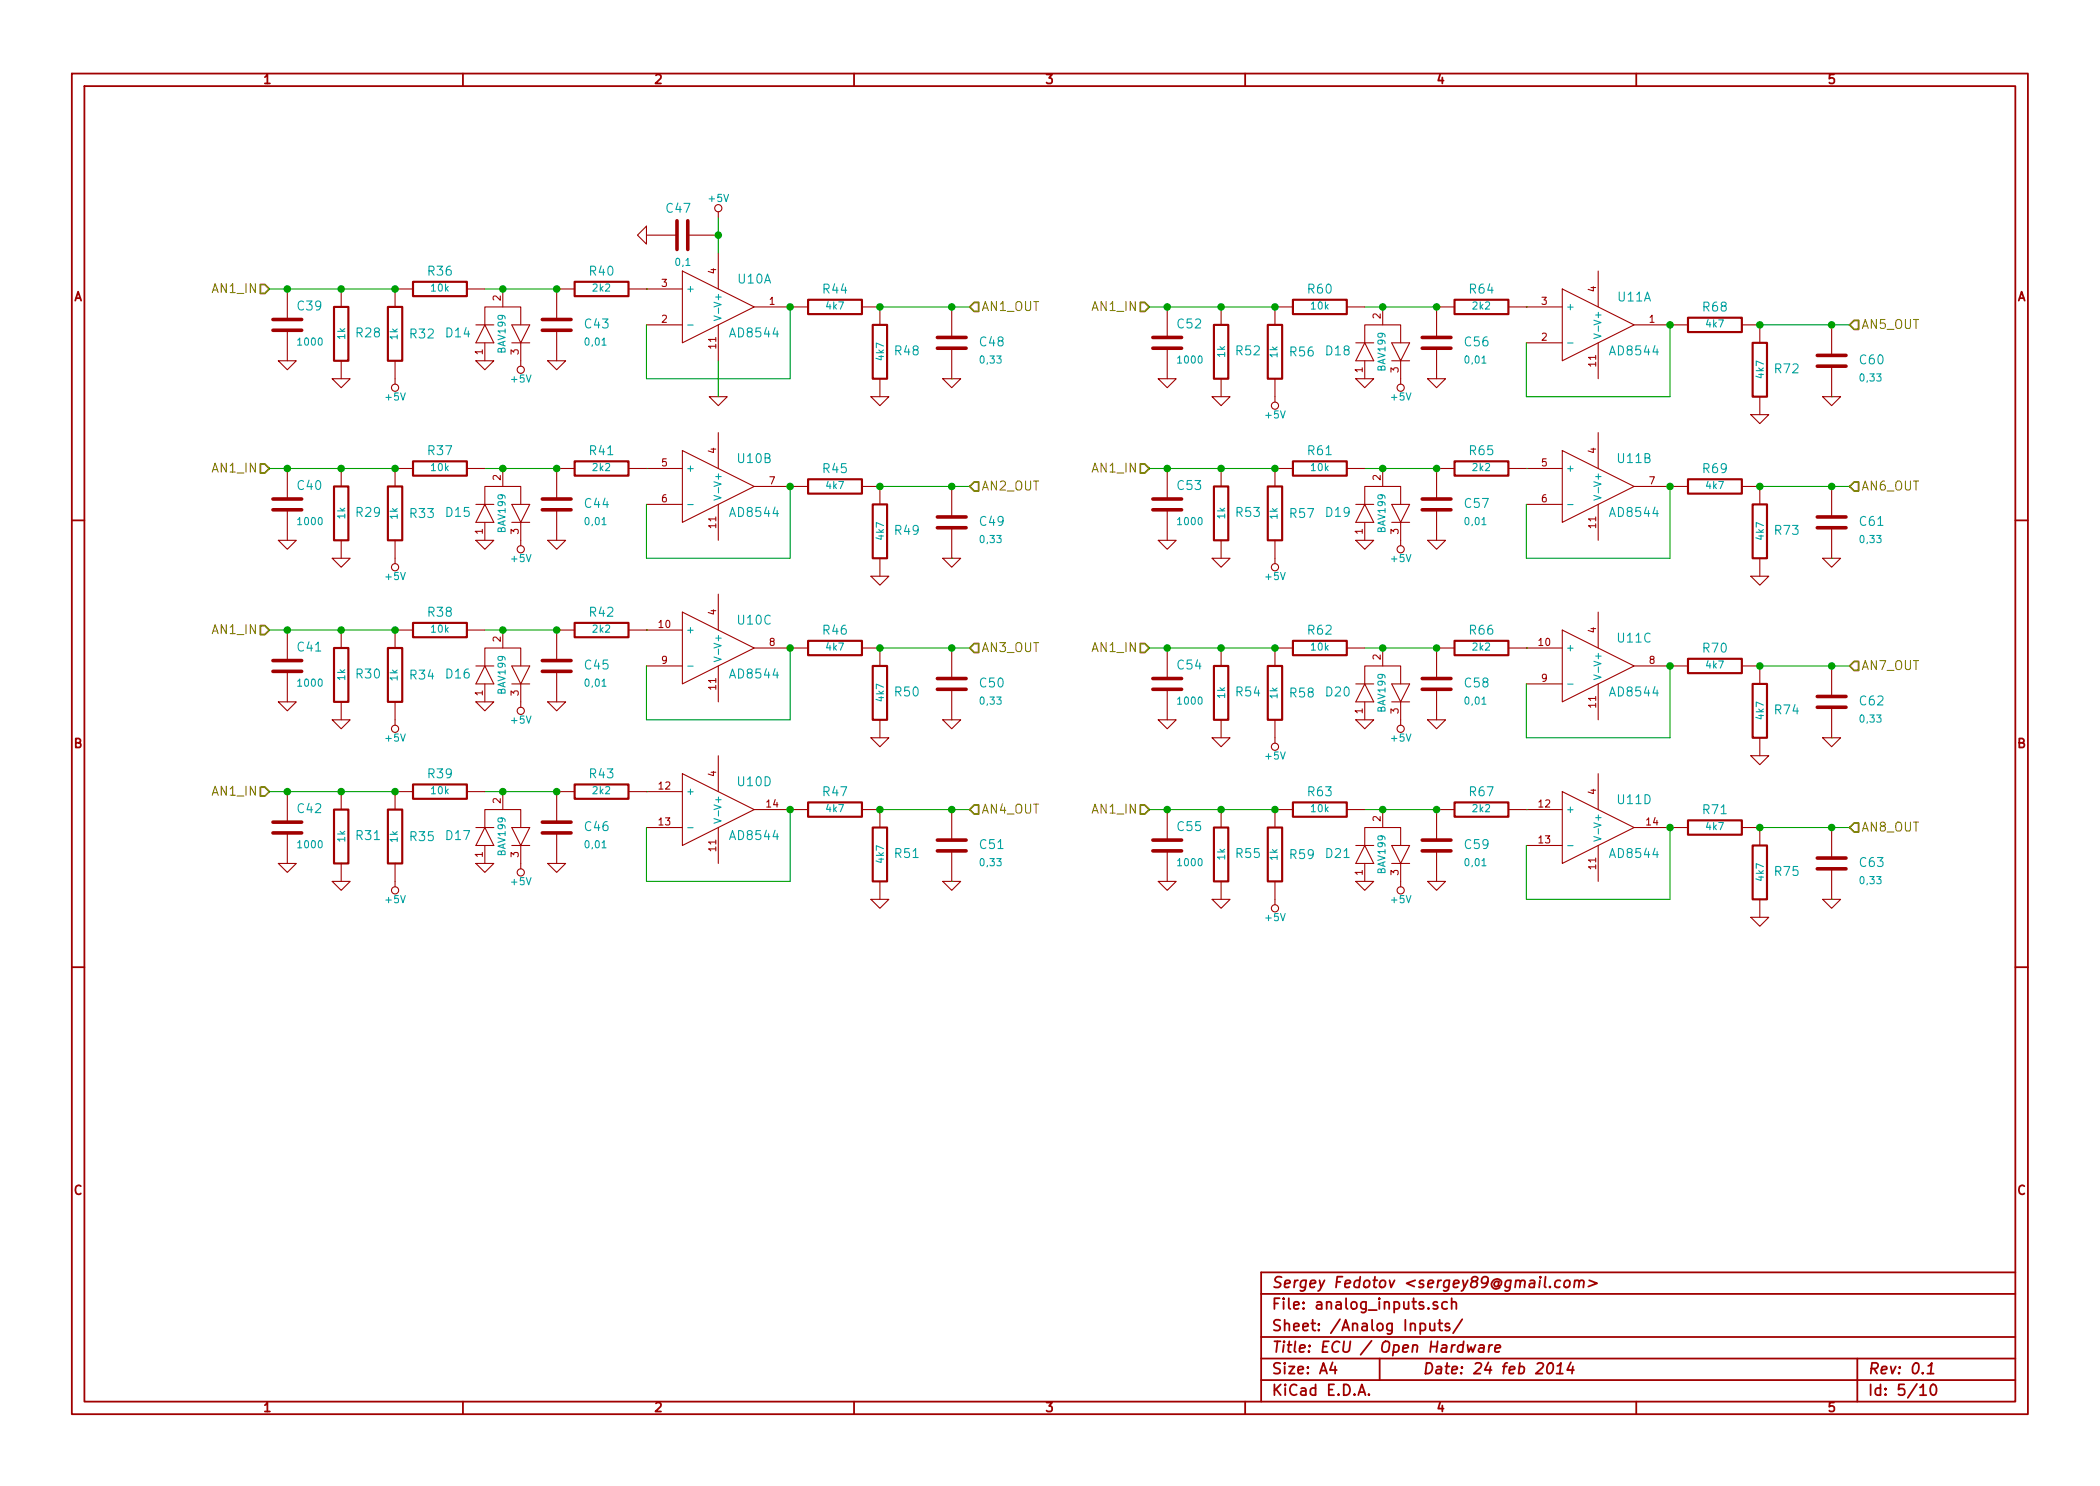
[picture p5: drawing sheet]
<svg xmlns="http://www.w3.org/2000/svg" width="297mm" height="210mm" viewBox="0 0 297 210" stroke-linecap="round" stroke-linejoin="round" font-family="sans-serif">
<g fill="none" stroke="#a00000" stroke-width=".25">
<path d="M10.2 10.4h276.6v189.7h-276.6zM11.9 12.2h273.2v186.1h-273.2zM65.5 10.4v1.8M120.8 10.4v1.8M176.1 10.4v1.8M231.4 10.4v1.8M10.2 73.6h1.7M285.1 73.6h1.7M10.2 136.8h1.7M285.1 136.8h1.7M65.5 198.3v1.8M120.8 198.3v1.8"/>
<path d="M176.1 198.3v1.8M178.4 183.1h106.7M178.4 189.2h106.7M178.4 195.3h106.7M178.4 192.2h106.7M188.5 192.8l-.4 1h1M188.8 193.3v1.1M192.1 197.4l.5-1.5 .5 1.5M192.3 197h.7M193.6 197.3h.1l-.1 .1-.1-.1h.1v.1M195.1 192.2v3.1M200.9 187.3a.48 .48 0 0 1 .6 .1l.1 .6a.48 .48 0 0 1-.7 .2"/>
<path d="M202.3 187.2v.9a.39 .39 0 0 0 .6 0M202.9 187.2v1.1M203.3 184.3l-.4-.1-.2 .2 .1 .2 .5 .2 .1 .1-.1 .2-.1 .1-.5-.1M203.4 187.2h.6M203.6 186.7v1.4l.1 .1 .3 .1M204.7 184.3a.48 .48 0 0 0-.7 0v.6a.48 .48 0 0 0 .7 .2M205 187.3l-.4-.1-.2 .3 .1 .2 .5 .1 .1 .2-.1 .2-.1 .1-.5-.1M205.3 184.3a.38 .38 0 0 1 .7 .1v.8M205.3 183.7v1.5M206.8 186.7l-1.3 1.9M207.6 190.3l.1 1 .4-.7 .2 .7 .4-1M209.3 190.4l.1-.1 .5 .1v.1l-.1 .8"/>
<path d="M209.9 190.7h-.5a.35 .35 0 0 0-.2 .5l.1 .1 .5-.1M210.7 190.3l-.2 1M211.1 190.3l-.3 .1-.2 .2M211.5 190.8l.7-.1v-.3l-.2-.1-.4 .1-.2 .7 .2 .2 .5-.1M219.1 192.9a.34 .34 0 0 1 .6 .2 .87 .87 0 0 1-.6 1.3l-.2-.1a1.13 1.13 0 0 1 .2-1.4zM220.2 194.4h.9M220.3 193.3l.5-.5-.2 1.6M220.7 181.2a.51 .51 0 0 0-.7 .3v.5a.53 .53 0 0 0 .6 .1M221.4 181.2a.38 .38 0 0 1 .7 .3l-.2 .5a.41 .41 0 0 1-.7-.1l.1-.4zM222.2 192.8l-.5 1h.9M222.5 193.3l-.1 1.1M222.7 181.3a.38 .38 0 0 1 .7 .1l-.1 .8"/>
<path d="M222.8 181.1l-.2 1.1M223.4 181.4a.35 .35 0 0 1 .3-.3 .35 .35 0 0 1 .4 .3l-.1 .8M224.8 181.1l1.1 .5-1.2 .4M231.4 198.3v1.8M262.7 192.2v6.1M271.6 196.3l.4-.4v1.5M271.6 197.4h.9M272.6 194.4h.9M272.7 193.3l.6-.5-.2 1.6M273.2 196a.36 .36 0 0 1 .4-.1 .36 .36 0 0 1 .2 .3 .77 .77 0 0 1-.4 1.2l-.1-.1a1.13 1.13 0 0 1-.1-1.3zM285.1 180h-106.7v18.3"/>
</g>
<g fill="none" stroke="#a00000" stroke-width=".15">
<path d="M90.2 33.3l1.2-1.3v2.5zM91.4 33.3h4.4M96.5 38.3l10.2 5.1-10.2 5.1zM97.3 33.3h4.3M101.6 30v.7M101.6 35.8v5.1M226.1 38.3v5.1M39.4 51h2.5l-1.3 1.3zM40.6 40.9v4.3M40.6 46.7v4.3M47 53.6h2.5l-1.2 1.3zM48.3 40.9v2.5"/>
<path d="M48.3 51v2.6M55.9 51v3.4M58.4 40.9h-2.5v2.5M66 40.9h2.6M67.3 51h2.5l-1.2 1.3zM67.3 46h2.5M68.6 46l1.2 2.5h-2.5zM68.6 46v-2.6h5.1v2.6M68.6 48.5v2.5M71.1 40.9v2.5M72.4 46h2.5l-1.2 2.5zM72.4 48.5h2.5"/>
<path d="M73.7 48.5v3.3M77.5 51h2.5l-1.3 1.3zM78.7 46.7v4.3M81.3 40.9h-2.6v4.3M88.9 40.9h7.6M91.4 46h5.1M100.3 56.1h2.6l-1.3 1.3zM101.6 46v5M106.7 43.4h7.6M121.9 43.4h2.6v2.6M123.2 56.1h2.5l-1.2 1.3zM124.5 53.6v2.5"/>
<path d="M133.3 53.6h2.6l-1.3 1.3zM134.6 43.4v4.3M134.6 49.3v4.3M163.8 53.6h2.6l-1.3 1.3zM165.1 43.4v4.3M165.1 49.3v4.3M171.4 56.1h2.6l-1.3 1.3zM172.7 43.4v2.6M172.7 53.6v2.5M180.3 53.6v3.3M182.9 43.4h-2.6v2.6M190.5 43.4h2.5"/>
<path d="M191.8 53.6h2.5l-1.3 1.3zM191.8 48.5h2.5M193 48.5l1.3 2.5h-2.5zM193 48.5v-2.5h5.1v2.5M193 51v2.6M195.6 43.4v2.6M196.8 48.5h2.6l-1.3 2.5zM196.8 51h2.6M198.1 51v3.4M201.9 53.6h2.6l-1.3 1.3zM203.2 49.3v4.3M205.7 43.4h-2.5v4.3"/>
<path d="M213.4 43.4h7.6M215.9 48.5h5.1M221 40.9l10.1 5.1-10.1 5zM226.1 48.5v5.1M231.1 46h7.7M246.4 46h2.5v2.5M247.6 58.7h2.6l-1.3 1.2zM248.9 56.1v2.6M257.8 56.1h2.5l-1.2 1.3zM259.1 46v4.3M259.1 51.8v4.3M39.4 76.4h2.5l-1.3 1.3z"/>
<path d="M40.6 66.3v4.3M40.6 72.1v4.3M47 79h2.5l-1.2 1.3zM48.3 66.3v2.5M48.3 76.4v2.6M55.9 76.4v3.4M58.4 66.3h-2.5v2.5M66 66.3h2.6M67.3 76.4h2.5l-1.2 1.3zM67.3 71.4h2.5M68.6 71.4l1.2 2.5h-2.5zM68.6 71.4v-2.6h5.1v2.6"/>
<path d="M68.6 73.9v2.5M71.1 66.3v2.5M72.4 71.4h2.5l-1.2 2.5zM72.4 73.9h2.5M73.7 73.9v3.3M77.5 76.4h2.5l-1.3 1.3zM78.7 72.1v4.3M81.3 66.3h-2.6v4.3M88.9 66.3h7.6M91.4 71.4h5.1M96.5 63.7l10.2 5.1-10.2 5.1zM101.6 61.2v5.1"/>
<path d="M101.6 71.4v5M106.7 68.8h7.6M121.9 68.8h2.6v2.6M124.5 79v2.5M133.3 79h2.6l-1.3 1.3zM134.6 68.8v4.3M134.6 74.7v4.3M163.8 76.4h2.6l-1.3 1.3zM165.1 66.3v4.3M165.1 72.1v4.3M171.4 79h2.6l-1.3 1.3zM172.7 66.3v2.5"/>
<path d="M172.7 76.4v2.6M180.3 76.4v3.4M182.9 66.3h-2.6v2.5M190.5 66.3h2.5M191.8 76.4h2.5l-1.3 1.3zM191.8 71.4h2.5M193 71.4l1.3 2.5h-2.5zM193 71.4v-2.6h5.1v2.6M193 73.9v2.5M195.6 66.3v2.5M196.8 71.4h2.6l-1.3 2.5zM196.8 73.9h2.6"/>
<path d="M198.1 73.9v3.3M201.9 76.4h2.6l-1.3 1.3zM203.2 72.1v4.3M205.7 66.3h-2.5v4.3M213.4 66.3h7.6M215.9 71.4h5.1M221 63.7l10.1 5.1-10.1 5.1zM226.1 61.2v5.1M226.1 71.4v5M231.1 68.8h7.7M246.4 68.8h2.5v2.6M248.9 79v2.5"/>
<path d="M257.8 79h2.5l-1.2 1.3zM259.1 68.8v4.3M259.1 74.7v4.3M39.4 99.3h2.5l-1.3 1.3zM40.6 89.1v4.4M40.6 95v4.3M48.3 89.1v2.6M48.3 99.3v2.5M55.9 99.3v3.3M58.4 89.1h-2.5v2.6M66 89.1h2.6M67.3 99.3h2.5l-1.2 1.3z"/>
<path d="M67.3 94.2h2.5M68.6 94.2l1.2 2.6h-2.5zM68.6 94.2v-2.5h5.1v2.5M68.6 96.8v2.5M71.1 89.1v2.6M72.4 94.2h2.5l-1.2 2.6zM72.4 96.8h2.5M73.7 96.8v3.3M77.5 99.3h2.5l-1.3 1.3zM78.7 95v4.3M81.3 89.1h-2.6v4.4M88.9 89.1h7.6"/>
<path d="M91.4 94.2h5.1M96.5 86.6l10.2 5.1-10.2 5.1zM101.6 84.1v5M101.6 94.2v5.1M106.7 91.7h7.6M121.9 91.7h2.6v2.5M123.2 81.5h2.5l-1.2 1.3zM134.6 91.7v4.3M134.6 97.5v4.3M165.1 91.7v4.3M165.1 97.5v4.3M172.7 91.7v2.5"/>
<path d="M182.9 91.7h-2.6v2.5M190.5 91.7h2.5M191.8 96.8h2.5M193 96.8l1.3 2.5h-2.5zM193 96.8v-2.6h5.1v2.6M193 99.3v2.5M195.6 91.7v2.5M196.8 96.8h2.6l-1.3 2.5zM196.8 99.3h2.6M198.1 99.3v3.3M203.2 97.5v4.3M205.7 91.7h-2.5v4.3"/>
<path d="M213.4 91.7h7.6M215.9 96.8h5.1M221 89.1l10.1 5.1-10.1 5.1zM226.1 86.6v5.1M226.1 96.8v5M231.1 94.2h7.7M246.4 94.2h2.5v2.6M247.6 81.5h2.6l-1.3 1.3zM259.1 94.2v4.3M40.6 112v4.3M40.6 117.9v4.3M47 101.8h2.5l-1.2 1.3z"/>
<path d="M48.3 112v2.5M58.4 112h-2.5v2.5M66 112h2.6M67.3 117.1h2.5M68.6 117.1l1.2 2.5h-2.5zM68.6 117.1v-2.6h5.1v2.6M68.6 119.6v2.6M71.1 112v2.5M72.4 117.1h2.5l-1.2 2.5zM72.4 119.6h2.5M73.7 119.6v3.3M78.7 117.9v4.3"/>
<path d="M81.3 112h-2.6v4.3M88.9 112h7.6M91.4 117.1h5.1M96.5 109.5l10.2 5-10.2 5.1zM101.6 106.9v5.1M101.6 117.1v5.1M106.7 114.5h7.6M121.9 114.5h2.6v2.6M123.2 104.4h2.5l-1.2 1.3zM124.5 101.8v2.6M133.3 101.8h2.6l-1.3 1.3zM134.6 114.5v4.4"/>
<path d="M163.8 101.8h2.6l-1.3 1.3zM165.1 114.5v4.4M171.4 104.4h2.6l-1.3 1.3zM172.7 101.8v2.6M172.7 114.5v2.6M180.3 101.8v3.4M182.9 114.5h-2.6v2.6M190.5 114.5h2.5M191.8 101.8h2.5l-1.3 1.3zM191.8 119.6h2.5M193 119.6l1.3 2.6h-2.5zM193 119.6v-2.5h5.1v2.5"/>
<path d="M195.6 114.5v2.6M196.8 119.6h2.6l-1.3 2.6zM201.9 101.8h2.6l-1.3 1.3zM205.7 114.5h-2.5v4.4M213.4 114.5h7.6M215.9 119.6h5.1M221 112l10.1 5.1-10.1 5.1zM226.1 109.5v5M226.1 119.6v5.1M231.1 117.1h7.7M246.4 117.1h2.5v2.5M247.6 106.9h2.6l-1.3 1.3z"/>
<path d="M248.9 104.4v2.5M257.8 104.4h2.5l-1.2 1.3zM259.1 100.1v4.3M259.1 117.1v4.3M39.4 122.2h2.5l-1.3 1.2zM47 124.7h2.5l-1.2 1.3zM48.3 122.2v2.5M55.9 122.2v3.3M67.3 122.2h2.5l-1.2 1.2zM77.5 122.2h2.5l-1.3 1.2zM123.2 127.2h2.5l-1.2 1.3zM124.5 124.7v2.5"/>
<path d="M133.3 124.7h2.6l-1.3 1.3zM134.6 120.4v4.3M163.8 124.7h2.6l-1.3 1.3zM165.1 120.4v4.3M171.4 127.2h2.6l-1.3 1.3zM172.7 124.7v2.5M180.3 124.7v3.3M191.8 124.7h2.5l-1.3 1.3zM193 122.2v2.5M196.8 122.2h2.6M198.1 122.2v3.3M201.9 124.7h2.6l-1.3 1.3z"/>
<path d="M203.2 120.4v4.3M247.6 129.8h2.6l-1.3 1.3zM248.9 127.2v2.6M257.8 127.2h2.5l-1.2 1.3zM259.1 122.9v4.3"/>
<circle cx="101.6" cy="29.5" r=".51"/>
<circle cx="55.9" cy="54.9" r=".51"/>
<circle cx="73.7" cy="52.3" r=".51"/>
<circle cx="180.3" cy="57.4" r=".51"/>
<circle cx="198.1" cy="54.9" r=".51"/>
<circle cx="73.7" cy="77.7" r=".51"/>
<circle cx="198.1" cy="77.7" r=".51"/>
<circle cx="55.9" cy="80.3" r=".51"/>
<circle cx="180.3" cy="80.3" r=".51"/>
<circle cx="55.9" cy="103.1" r=".51"/>
<circle cx="73.7" cy="100.6" r=".51"/>
<circle cx="180.3" cy="105.7" r=".51"/>
<circle cx="198.1" cy="103.1" r=".51"/>
<circle cx="55.9" cy="126" r=".51"/>
<circle cx="73.7" cy="123.4" r=".51"/>
<circle cx="180.3" cy="128.5" r=".51"/>
<circle cx="198.1" cy="126" r=".51"/>
</g>
<path d="M97.3 46h.7M221.7 48.5h.8M97.3 71.4h.7M221.7 71.4h.8M97.3 94.3h.7M221.7 96.8h.8M97.3 117.1h.7M221.7 119.7h.8" fill="none" stroke="#00a0a0" stroke-width=".15"/>
<g fill="none" stroke="#00a000" stroke-width=".15">
<path d="M101.6 30.7v5.1M38.1 40.9h17.8M68.6 40.9h10.1M91.4 40.9h.1M101.6 51v5.1M111.8 43.4v10.2h-20.4v-7.6M124.5 43.4h12.7M134.6 53.6h.1M162.6 43.4h17.7M193 43.4h10.2M215.9 43.4h.1M236.2 46v10.1h-20.3v-7.6"/>
<path d="M248.9 46h12.7M259.1 56.1h.1M38.1 66.3h17.8M68.6 66.3h10.1M91.4 66.3h.1M111.8 68.8v10.2h-20.4v-7.6M124.5 68.8h12.7M134.6 79h.1M162.6 66.3h17.7M193 66.3h10.2M215.9 66.3h.1M236.2 68.8v10.2h-20.3v-7.6"/>
<path d="M248.9 68.8h12.7M259.1 79h.1M38.1 89.1h17.8M68.6 89.1h10.1M91.4 89.1h.1M111.8 91.7v10.1h-20.4v-7.6M124.5 91.7h12.7M162.6 91.7h17.7M193 91.7h10.2M215.9 91.7h.1M236.2 94.2v10.2h-20.3v-7.6M248.9 94.2h12.7"/>
<path d="M38.1 112h17.8M68.6 112h10.1M91.4 112h.1M111.8 114.5v10.2h-20.4v-7.6M124.5 114.5h12.7M134.6 101.8h.1M162.6 114.5h17.7M193 114.5h10.2M215.9 114.5h.1M236.2 117.1v10.1h-20.3v-7.6M248.9 117.1h12.7M259.1 104.4h.1"/>
<path d="M134.6 124.7h.1M259.1 127.2h.1"/>
</g>
<g fill="#00a000" stroke="#00a000" stroke-width=".25">
<circle cx="71.1" cy="40.9" r=".41"/>
<circle cx="111.8" cy="43.4" r=".41"/>
<circle cx="124.5" cy="43.4" r=".41"/>
<circle cx="78.7" cy="40.9" r=".41"/>
<circle cx="101.6" cy="33.3" r=".41"/>
<circle cx="134.6" cy="43.4" r=".41"/>
<circle cx="48.3" cy="40.9" r=".41"/>
<circle cx="55.9" cy="40.9" r=".41"/>
<circle cx="40.6" cy="40.9" r=".41"/>
<circle cx="71.1" cy="66.3" r=".41"/>
<circle cx="111.8" cy="68.8" r=".41"/>
<circle cx="124.5" cy="68.8" r=".41"/>
<circle cx="78.7" cy="66.3" r=".41"/>
<circle cx="134.6" cy="68.8" r=".41"/>
<circle cx="48.3" cy="66.3" r=".41"/>
<circle cx="55.9" cy="66.3" r=".41"/>
<circle cx="40.6" cy="66.3" r=".41"/>
<circle cx="71.1" cy="89.1" r=".41"/>
<circle cx="111.8" cy="91.7" r=".41"/>
<circle cx="124.5" cy="91.7" r=".41"/>
<circle cx="78.7" cy="89.1" r=".41"/>
<circle cx="134.6" cy="91.7" r=".41"/>
<circle cx="48.3" cy="89.1" r=".41"/>
<circle cx="55.9" cy="89.1" r=".41"/>
<circle cx="40.6" cy="89.1" r=".41"/>
<circle cx="71.1" cy="112" r=".41"/>
<circle cx="111.8" cy="114.5" r=".41"/>
<circle cx="124.5" cy="114.5" r=".41"/>
<circle cx="78.7" cy="112" r=".41"/>
<circle cx="134.6" cy="114.5" r=".41"/>
<circle cx="48.3" cy="112" r=".41"/>
<circle cx="55.9" cy="112" r=".41"/>
<circle cx="40.6" cy="112" r=".41"/>
<circle cx="195.6" cy="43.4" r=".41"/>
<circle cx="236.2" cy="46" r=".41"/>
<circle cx="248.9" cy="46" r=".41"/>
<circle cx="203.2" cy="43.4" r=".41"/>
<circle cx="259.1" cy="46" r=".41"/>
<circle cx="172.7" cy="43.4" r=".41"/>
<circle cx="180.3" cy="43.4" r=".41"/>
<circle cx="165.1" cy="43.4" r=".41"/>
<circle cx="195.6" cy="66.3" r=".41"/>
<circle cx="236.2" cy="68.8" r=".41"/>
<circle cx="248.9" cy="68.8" r=".41"/>
<circle cx="203.2" cy="66.3" r=".41"/>
<circle cx="259.1" cy="68.8" r=".41"/>
<circle cx="172.7" cy="66.3" r=".41"/>
<circle cx="180.3" cy="66.3" r=".41"/>
<circle cx="165.1" cy="66.3" r=".41"/>
<circle cx="195.6" cy="91.7" r=".41"/>
<circle cx="236.2" cy="94.2" r=".41"/>
<circle cx="248.9" cy="94.2" r=".41"/>
<circle cx="203.2" cy="91.7" r=".41"/>
<circle cx="259.1" cy="94.2" r=".41"/>
<circle cx="172.7" cy="91.7" r=".41"/>
<circle cx="180.3" cy="91.7" r=".41"/>
<circle cx="165.1" cy="91.7" r=".41"/>
<circle cx="195.6" cy="114.5" r=".41"/>
<circle cx="236.2" cy="117.1" r=".41"/>
<circle cx="248.9" cy="117.1" r=".41"/>
<circle cx="203.2" cy="114.5" r=".41"/>
<circle cx="259.1" cy="117.1" r=".41"/>
<circle cx="172.7" cy="114.5" r=".41"/>
<circle cx="180.3" cy="114.5" r=".41"/>
<circle cx="165.1" cy="114.5" r=".41"/>
</g>
<g fill="none" stroke="#a00000" stroke-width=".3">
<path d="M58.4 39.9h7.6v2h-7.6zM81.3 39.9h7.6v2h-7.6zM47.2 43.4h2.1v7.6h-2.1zM54.9 43.4h2v7.6h-2zM114.3 42.4h7.6v2h-7.6zM123.4 46h2.1v7.6h-2.1zM171.7 46h2v7.6h-2zM179.3 46h2.1v7.6h-2.1zM182.9 42.4h7.6v2h-7.6zM205.7 42.4h7.7v2h-7.7zM238.8 45h7.6v2h-7.6zM247.9 48.5h2v7.6h-2z"/>
<path d="M47.2 68.8h2.1v7.6h-2.1zM54.9 68.8h2v7.6h-2zM58.4 65.3h7.6v2h-7.6zM81.3 65.3h7.6v2h-7.6zM114.3 67.8h7.6v2h-7.6zM123.4 71.4h2.1v7.6h-2.1zM171.7 68.8h2v7.6h-2zM179.3 68.8h2.1v7.6h-2.1zM182.9 65.3h7.6v2h-7.6zM205.7 65.3h7.7v2h-7.7zM238.8 67.8h7.6v2h-7.6zM247.9 71.4h2v7.6h-2z"/>
<path d="M47.2 91.7h2.1v7.6h-2.1zM54.9 91.7h2v7.6h-2zM58.4 88.1h7.6v2.1h-7.6zM81.3 88.1h7.6v2.1h-7.6zM114.3 90.7h7.6v2h-7.6zM123.4 94.2h2.1v7.6h-2.1zM171.7 94.2h2v7.6h-2zM179.3 94.2h2.1v7.6h-2.1zM182.9 90.7h7.6v2h-7.6zM205.7 90.7h7.7v2h-7.7zM238.8 93.2h7.6v2h-7.6zM247.9 96.8h2v7.6h-2z"/>
<path d="M47.2 114.5h2.1v7.7h-2.1zM54.9 114.5h2v7.7h-2zM58.4 111h7.6v2h-7.6zM81.3 111h7.6v2h-7.6zM114.3 113.5h7.6v2.1h-7.6zM123.4 117.1h2.1v7.6h-2.1zM171.7 117.1h2v7.6h-2zM179.3 117.1h2.1v7.6h-2.1zM182.9 113.5h7.6v2.1h-7.6zM205.7 113.5h7.7v2.1h-7.7zM238.8 116.1h7.6v2h-7.6zM247.9 119.6h2v7.6h-2z"/>
</g>
<g fill="none" stroke="#a00000" stroke-width=".51">
<path d="M95.8 31.2v4.1M97.3 31.2v4.1M38.6 46.7h4.1M38.6 45.2h4.1M76.7 46.7h4.1M76.7 45.2h4.1M132.6 49.3h4.1M132.6 47.7h4.1M163.1 49.3h4M163.1 47.7h4M201.2 49.3h4M201.2 47.7h4"/>
<path d="M257 51.8h4.1M257 50.3h4.1M38.6 72.1h4.1M38.6 70.6h4.1M76.7 72.1h4.1M76.7 70.6h4.1M132.6 74.7h4.1M132.6 73.1h4.1M163.1 72.1h4M163.1 70.6h4M201.2 72.1h4M201.2 70.6h4"/>
<path d="M257 74.7h4.1M257 73.1h4.1M38.6 95h4.1M38.6 93.5h4.1M76.7 95h4.1M76.7 93.5h4.1M132.6 97.5h4.1M132.6 96h4.1M163.1 97.5h4M163.1 96h4M201.2 97.5h4M201.2 96h4"/>
<path d="M257 98.5h4.1M38.6 117.9h4.1M38.6 116.3h4.1M76.7 117.9h4.1M76.7 116.3h4.1M132.6 118.9h4.1M163.1 118.9h4M201.2 118.9h4M257 100.1h4.1M132.6 120.4h4.1M163.1 120.4h4M201.2 120.4h4"/>
<path d="M257 122.9h4.1M257 121.4h4.1"/>
</g>
<g fill="none" stroke="#808000" stroke-width=".25">
<path d="M36.8 40.3h.7l.6 .6-.6 .6h-.7zM137.8 42.8h.6v1.3h-.6l-.6-.7zM161.3 42.8h.6l.7 .6-.7 .7h-.6zM262.3 45.3h.6v1.3h-.6l-.7-.6zM36.8 65.7h.7l.6 .6-.6 .6h-.7zM137.2 68.8l.6-.6h.6v1.3h-.6zM161.3 65.7h.6l.7 .6-.7 .6h-.6zM262.3 68.2h.6v1.3h-.6l-.7-.7zM36.8 88.5h.7l.6 .6-.6 .7h-.7zM137.2 91.7l.6-.6h.6v1.2h-.6zM161.3 91.1h.6l.7 .6-.7 .6h-.6zM262.3 93.6h.6v1.3h-.6l-.7-.7z"/>
<path d="M36.8 111.4h.7l.6 .6-.6 .6h-.7zM137.2 114.5l.6-.6h.6v1.3h-.6zM161.3 113.9h.6l.7 .6-.7 .7h-.6zM262.3 116.5h.6v1.2h-.6l-.7-.6z"/>
</g>
<g font-size="2.1" fill="#a00000">
<text x="179.9" y="185.4">File: analog_inputs.sch</text>
<text x="179.9" y="182.3">Sergey Fedotov &lt;sergey89@gmail.com&gt;</text>
<text x="179.9" y="191.5">Title: ECU / Open Hardware</text>
<text x="179.9" y="188.4">Sheet: /Analog Inputs/</text>
<text x="179.9" y="197.6">KiCad E.D.A.</text>
<text x="179.9" y="194.5">Size: A4</text>
<text x="201.2" y="194.5">Date: 24 feb 2014</text>
<text x="264.2" y="194.5">Rev: 0.1</text>
<text x="264.2" y="197.6">Id: 5/10</text>
</g>
<g font-size="1.8" fill="#a00000">
<text x="37.3" y="11.9">1</text>
<text x="92.7" y="11.9">2</text>
<text x="148" y="11.9">3</text>
<text x="203.3" y="11.9">4</text>
<text x="258.6" y="11.9">5</text>
<text x="10.4" y="42.7">A</text>
<text x="285.3" y="42.7">A</text>
<text x="10.4" y="105.9">B</text>
<text x="285.3" y="105.9">B</text>
<text x="10.4" y="169.1">C</text>
<text x="285.3" y="169.1">C</text>
<text x="37.3" y="199.8">1</text>
<text x="92.7" y="199.8">2</text>
<text x="148" y="199.8">3</text>
<text x="203.3" y="199.8">4</text>
<text x="258.6" y="199.8">5</text>
</g>
<g font-size="1.8" fill="#00a0a0">
<text x="94.3" y="30.2">C47</text>
<text x="60.6" y="39.1">R36</text>
<text x="83.5" y="39.1">R40</text>
<text x="104.4" y="40.2">U10A</text>
<text x="116.5" y="41.6">R44</text>
<text x="185.1" y="41.6">R60</text>
<text x="207.9" y="41.6">R64</text>
<text x="42.1" y="44">C39</text>
<text x="50.4" y="47.8">R28</text>
<text x="58.1" y="47.9">R32</text>
<text x="63.1" y="47.8">D14</text>
<text x="82.8" y="46.5">C43</text>
<text x="103.5" y="47.8">AD8544</text>
<text x="166.6" y="46.5">C52</text>
<text x="228.9" y="42.7">U11A</text>
<text x="240.9" y="44.1">R68</text>
<text x="126.6" y="50.3">R48</text>
<text x="138.7" y="49.1">C48</text>
<text x="174.9" y="50.3">R52</text>
<text x="182.5" y="50.5">R56</text>
<text x="187.6" y="50.3">D18</text>
<text x="207.2" y="49.1">C56</text>
<text x="227.9" y="50.3">AD8544</text>
<text x="251.1" y="52.9">R72</text>
<text x="263.1" y="51.6">C60</text>
<text x="60.6" y="64.5">R37</text>
<text x="83.5" y="64.5">R41</text>
<text x="104.4" y="65.6">U10B</text>
<text x="185.1" y="64.5">R61</text>
<text x="207.9" y="64.5">R65</text>
<text x="228.9" y="65.6">U11B</text>
<text x="42.1" y="69.4">C40</text>
<text x="82.8" y="71.9">C44</text>
<text x="116.5" y="67">R45</text>
<text x="166.6" y="69.4">C53</text>
<text x="207.2" y="71.9">C57</text>
<text x="240.9" y="67">R69</text>
<text x="50.4" y="73.2">R29</text>
<text x="58.1" y="73.3">R33</text>
<text x="63.1" y="73.2">D15</text>
<text x="103.5" y="73.2">AD8544</text>
<text x="126.6" y="75.7">R49</text>
<text x="138.7" y="74.5">C49</text>
<text x="174.9" y="73.2">R53</text>
<text x="182.5" y="73.3">R57</text>
<text x="187.6" y="73.2">D19</text>
<text x="227.9" y="73.2">AD8544</text>
<text x="251.1" y="75.7">R73</text>
<text x="263.1" y="74.5">C61</text>
<text x="60.6" y="87.3">R38</text>
<text x="83.5" y="87.3">R42</text>
<text x="104.4" y="88.4">U10C</text>
<text x="116.5" y="89.9">R46</text>
<text x="185.1" y="89.9">R62</text>
<text x="207.9" y="89.9">R66</text>
<text x="42.1" y="92.2">C41</text>
<text x="82.8" y="94.8">C45</text>
<text x="166.6" y="94.8">C54</text>
<text x="228.9" y="91">U11C</text>
<text x="240.9" y="92.4">R70</text>
<text x="50.4" y="96.1">R30</text>
<text x="58.1" y="96.2">R34</text>
<text x="63.1" y="96.1">D16</text>
<text x="103.5" y="96.1">AD8544</text>
<text x="126.6" y="98.6">R50</text>
<text x="138.7" y="97.3">C50</text>
<text x="174.9" y="98.6">R54</text>
<text x="182.5" y="98.7">R58</text>
<text x="187.6" y="98.6">D20</text>
<text x="207.2" y="97.3">C58</text>
<text x="227.9" y="98.6">AD8544</text>
<text x="251.1" y="101.1">R74</text>
<text x="263.1" y="99.9">C62</text>
<text x="60.6" y="110.2">R39</text>
<text x="83.5" y="110.2">R43</text>
<text x="104.4" y="111.3">U10D</text>
<text x="116.5" y="112.7">R47</text>
<text x="185.1" y="112.7">R63</text>
<text x="207.9" y="112.7">R67</text>
<text x="228.9" y="113.8">U11D</text>
<text x="42.1" y="115.1">C42</text>
<text x="50.4" y="118.9">R31</text>
<text x="58.1" y="119.1">R35</text>
<text x="63.1" y="118.9">D17</text>
<text x="82.8" y="117.6">C46</text>
<text x="103.5" y="118.9">AD8544</text>
<text x="166.6" y="117.6">C55</text>
<text x="240.9" y="115.3">R71</text>
<text x="126.6" y="121.5">R51</text>
<text x="138.7" y="120.2">C51</text>
<text x="174.9" y="121.5">R55</text>
<text x="182.5" y="121.6">R59</text>
<text x="187.6" y="121.5">D21</text>
<text x="207.2" y="120.2">C59</text>
<text x="227.9" y="121.5">AD8544</text>
<text x="251.1" y="124">R75</text>
<text x="263.1" y="122.7">C63</text>
</g>
<g font-size="1.8" fill="#808000">
<text x="30.1" y="41.5">AN1_IN</text>
<text x="138.8" y="44.1">AN1_OUT</text>
<text x="154.6" y="44.1">AN1_IN</text>
<text x="263.3" y="46.6">AN5_OUT</text>
<text x="30.1" y="66.9">AN1_IN</text>
<text x="138.8" y="69.5">AN2_OUT</text>
<text x="154.6" y="66.9">AN1_IN</text>
<text x="263.3" y="69.5">AN6_OUT</text>
<text x="30.1" y="89.8">AN1_IN</text>
<text x="138.8" y="92.3">AN3_OUT</text>
<text x="154.6" y="92.3">AN1_IN</text>
<text x="263.3" y="94.9">AN7_OUT</text>
<text x="30.1" y="112.6">AN1_IN</text>
<text x="138.8" y="115.2">AN4_OUT</text>
<text x="154.6" y="115.2">AN1_IN</text>
<text x="263.3" y="117.7">AN8_OUT</text>
</g>
<g font-size="1.4" fill="#00a0a0">
<text x="100.3" y="28.6">+5V</text>
<text x="61" y="41.3">10k</text>
<text x="83.9" y="41.3">2k2</text>
<text x="95.6" y="37.7">0,1</text>
<text x="97" y="41.4">+</text>
<text x="102.1" y="45.5" transform="rotate(-90 102.1 45.5)">V- V+</text>
<text x="116.9" y="43.8">4k7</text>
<text x="185.5" y="43.8">10k</text>
<text x="208.4" y="43.8">2k2</text>
<text x="221.5" y="43.9">+</text>
<text x="241.4" y="46.4">4k7</text>
<text x="42.3" y="48.9">1000</text>
<text x="48.9" y="48" transform="rotate(-90 48.9 48)">1k</text>
<text x="56.3" y="48.1" transform="rotate(-90 56.3 48.1)">1k</text>
<text x="71.6" y="49.9" transform="rotate(-90 71.6 49.9)">BAV199</text>
<text x="82.9" y="48.9">0,01</text>
<text x="125.1" y="50.9" transform="rotate(-90 125.1 50.9)">4k7</text>
<text x="138.7" y="51.5">0,33</text>
<text x="166.7" y="51.5">1000</text>
<text x="173.3" y="50.5" transform="rotate(-90 173.3 50.5)">1k</text>
<text x="180.7" y="50.6" transform="rotate(-90 180.7 50.6)">1k</text>
<text x="196" y="52.4" transform="rotate(-90 196 52.4)">BAV199</text>
<text x="207.3" y="51.5">0,01</text>
<text x="226.6" y="48" transform="rotate(-90 226.6 48)">V- V+</text>
<text x="249.5" y="53.5" transform="rotate(-90 249.5 53.5)">4k7</text>
<text x="54.6" y="56.7">+5V</text>
<text x="72.4" y="54.2">+5V</text>
<text x="179.1" y="59.3">+5V</text>
<text x="196.8" y="56.7">+5V</text>
<text x="263.2" y="54">0,33</text>
<text x="61" y="66.7">10k</text>
<text x="83.9" y="66.7">2k2</text>
<text x="97" y="66.8">+</text>
<text x="102.1" y="70.9" transform="rotate(-90 102.1 70.9)">V- V+</text>
<text x="116.9" y="69.2">4k7</text>
<text x="185.5" y="66.7">10k</text>
<text x="208.4" y="66.7">2k2</text>
<text x="221.5" y="66.8">+</text>
<text x="226.6" y="70.9" transform="rotate(-90 226.6 70.9)">V- V+</text>
<text x="241.4" y="69.2">4k7</text>
<text x="42.3" y="74.3">1000</text>
<text x="48.9" y="73.4" transform="rotate(-90 48.9 73.4)">1k</text>
<text x="56.3" y="73.5" transform="rotate(-90 56.3 73.5)">1k</text>
<text x="71.6" y="75.3" transform="rotate(-90 71.6 75.3)">BAV199</text>
<text x="82.9" y="74.3">0,01</text>
<text x="125.1" y="76.3" transform="rotate(-90 125.1 76.3)">4k7</text>
<text x="138.7" y="76.9">0,33</text>
<text x="166.7" y="74.3">1000</text>
<text x="173.3" y="73.4" transform="rotate(-90 173.3 73.4)">1k</text>
<text x="180.7" y="73.5" transform="rotate(-90 180.7 73.5)">1k</text>
<text x="196" y="75.3" transform="rotate(-90 196 75.3)">BAV199</text>
<text x="207.3" y="74.3">0,01</text>
<text x="249.5" y="76.3" transform="rotate(-90 249.5 76.3)">4k7</text>
<text x="263.2" y="76.9">0,33</text>
<text x="54.6" y="82.1">+5V</text>
<text x="72.4" y="79.6">+5V</text>
<text x="179.1" y="82.1">+5V</text>
<text x="196.8" y="79.6">+5V</text>
<text x="61" y="89.6">10k</text>
<text x="83.9" y="89.6">2k2</text>
<text x="97" y="89.7">+</text>
<text x="102.1" y="93.7" transform="rotate(-90 102.1 93.7)">V- V+</text>
<text x="116.9" y="92.1">4k7</text>
<text x="185.5" y="92.1">10k</text>
<text x="208.4" y="92.1">2k2</text>
<text x="221.5" y="92.2">+</text>
<text x="241.4" y="94.6">4k7</text>
<text x="42.3" y="97.2">1000</text>
<text x="48.9" y="96.3" transform="rotate(-90 48.9 96.3)">1k</text>
<text x="56.3" y="96.3" transform="rotate(-90 56.3 96.3)">1k</text>
<text x="71.6" y="98.2" transform="rotate(-90 71.6 98.2)">BAV199</text>
<text x="82.9" y="97.2">0,01</text>
<text x="125.1" y="99.2" transform="rotate(-90 125.1 99.2)">4k7</text>
<text x="138.7" y="99.7">0,33</text>
<text x="166.7" y="99.7">1000</text>
<text x="173.3" y="98.8" transform="rotate(-90 173.3 98.8)">1k</text>
<text x="180.7" y="98.9" transform="rotate(-90 180.7 98.9)">1k</text>
<text x="196" y="100.7" transform="rotate(-90 196 100.7)">BAV199</text>
<text x="207.3" y="99.7">0,01</text>
<text x="226.6" y="96.3" transform="rotate(-90 226.6 96.3)">V- V+</text>
<text x="249.5" y="101.7" transform="rotate(-90 249.5 101.7)">4k7</text>
<text x="54.6" y="105">+5V</text>
<text x="72.4" y="102.4">+5V</text>
<text x="179.1" y="107.5">+5V</text>
<text x="196.8" y="105">+5V</text>
<text x="263.2" y="102.3">0,33</text>
<text x="61" y="112.4">10k</text>
<text x="83.9" y="112.4">2k2</text>
<text x="97" y="112.5">+</text>
<text x="48.9" y="119.1" transform="rotate(-90 48.9 119.1)">1k</text>
<text x="56.3" y="119.2" transform="rotate(-90 56.3 119.2)">1k</text>
<text x="102.1" y="116.6" transform="rotate(-90 102.1 116.6)">V- V+</text>
<text x="116.9" y="115">4k7</text>
<text x="185.5" y="115">10k</text>
<text x="208.4" y="115">2k2</text>
<text x="221.5" y="115.1">+</text>
<text x="226.6" y="119.1" transform="rotate(-90 226.6 119.1)">V- V+</text>
<text x="241.4" y="117.5">4k7</text>
<text x="42.3" y="120.1">1000</text>
<text x="71.6" y="121" transform="rotate(-90 71.6 121)">BAV199</text>
<text x="72.4" y="125.3">+5V</text>
<text x="82.9" y="120.1">0,01</text>
<text x="125.1" y="122" transform="rotate(-90 125.1 122)">4k7</text>
<text x="138.7" y="122.6">0,33</text>
<text x="166.7" y="122.6">1000</text>
<text x="173.3" y="121.7" transform="rotate(-90 173.3 121.7)">1k</text>
<text x="180.7" y="121.7" transform="rotate(-90 180.7 121.7)">1k</text>
<text x="196" y="123.6" transform="rotate(-90 196 123.6)">BAV199</text>
<text x="207.3" y="122.6">0,01</text>
<text x="249.5" y="124.6" transform="rotate(-90 249.5 124.6)">4k7</text>
<text x="263.2" y="125.1">0,33</text>
<text x="54.6" y="127.8">+5V</text>
<text x="179.1" y="130.4">+5V</text>
<text x="196.8" y="127.8">+5V</text>
</g>
<g font-size="1.4" fill="#a00000">
<text x="93.6" y="40.6">3</text>
<text x="101.3" y="38.7" transform="rotate(-90 101.3 38.7)">4</text>
<text x="225.8" y="41.3" transform="rotate(-90 225.8 41.3)">4</text>
<text x="70.9" y="42.5" transform="rotate(-90 70.9 42.5)">2</text>
<text x="93.6" y="45.7">2</text>
<text x="108.8" y="43.2">1</text>
<text x="195.3" y="45.1" transform="rotate(-90 195.3 45.1)">2</text>
<text x="218.1" y="43.2">3</text>
<text x="233.3" y="45.7">1</text>
<text x="68.3" y="50.2" transform="rotate(-90 68.3 50.2)">1</text>
<text x="73.4" y="50.2" transform="rotate(-90 73.4 50.2)">3</text>
<text x="101.3" y="49.3" transform="rotate(-90 101.3 49.3)">11</text>
<text x="192.8" y="52.7" transform="rotate(-90 192.8 52.7)">1</text>
<text x="197.9" y="52.7" transform="rotate(-90 197.9 52.7)">3</text>
<text x="218.1" y="48.3">2</text>
<text x="225.8" y="51.8" transform="rotate(-90 225.8 51.8)">11</text>
<text x="101.3" y="64.1" transform="rotate(-90 101.3 64.1)">4</text>
<text x="225.8" y="64.1" transform="rotate(-90 225.8 64.1)">4</text>
<text x="70.9" y="67.9" transform="rotate(-90 70.9 67.9)">2</text>
<text x="93.6" y="66">5</text>
<text x="93.6" y="71.1">6</text>
<text x="108.8" y="68.6">7</text>
<text x="195.3" y="67.9" transform="rotate(-90 195.3 67.9)">2</text>
<text x="218.1" y="66">5</text>
<text x="218.1" y="71.1">6</text>
<text x="233.3" y="68.6">7</text>
<text x="68.3" y="75.6" transform="rotate(-90 68.3 75.6)">1</text>
<text x="73.4" y="75.6" transform="rotate(-90 73.4 75.6)">3</text>
<text x="101.3" y="74.7" transform="rotate(-90 101.3 74.7)">11</text>
<text x="192.8" y="75.6" transform="rotate(-90 192.8 75.6)">1</text>
<text x="197.9" y="75.6" transform="rotate(-90 197.9 75.6)">3</text>
<text x="225.8" y="74.7" transform="rotate(-90 225.8 74.7)">11</text>
<text x="93.2" y="88.9">10</text>
<text x="101.3" y="87" transform="rotate(-90 101.3 87)">4</text>
<text x="225.8" y="89.5" transform="rotate(-90 225.8 89.5)">4</text>
<text x="70.9" y="90.8" transform="rotate(-90 70.9 90.8)">2</text>
<text x="93.6" y="94">9</text>
<text x="108.8" y="91.4">8</text>
<text x="195.3" y="93.3" transform="rotate(-90 195.3 93.3)">2</text>
<text x="217.7" y="91.4">10</text>
<text x="233.3" y="94">8</text>
<text x="68.3" y="98.4" transform="rotate(-90 68.3 98.4)">1</text>
<text x="73.4" y="98.4" transform="rotate(-90 73.4 98.4)">3</text>
<text x="101.3" y="97.6" transform="rotate(-90 101.3 97.6)">11</text>
<text x="192.8" y="101" transform="rotate(-90 192.8 101)">1</text>
<text x="197.9" y="101" transform="rotate(-90 197.9 101)">3</text>
<text x="218.1" y="96.5">9</text>
<text x="225.8" y="100.1" transform="rotate(-90 225.8 100.1)">11</text>
<text x="70.9" y="113.7" transform="rotate(-90 70.9 113.7)">2</text>
<text x="93.2" y="111.8">12</text>
<text x="101.3" y="109.8" transform="rotate(-90 101.3 109.8)">4</text>
<text x="225.8" y="112.4" transform="rotate(-90 225.8 112.4)">4</text>
<text x="93.2" y="116.8">13</text>
<text x="108.4" y="114.3">14</text>
<text x="195.3" y="116.2" transform="rotate(-90 195.3 116.2)">2</text>
<text x="217.7" y="114.3">12</text>
<text x="217.7" y="119.4">13</text>
<text x="232.9" y="116.8">14</text>
<text x="68.3" y="121.3" transform="rotate(-90 68.3 121.3)">1</text>
<text x="73.4" y="121.3" transform="rotate(-90 73.4 121.3)">3</text>
<text x="101.3" y="120.4" transform="rotate(-90 101.3 120.4)">11</text>
<text x="192.8" y="123.8" transform="rotate(-90 192.8 123.8)">1</text>
<text x="197.9" y="123.8" transform="rotate(-90 197.9 123.8)">3</text>
<text x="225.8" y="123" transform="rotate(-90 225.8 123)">11</text>
</g>
</svg>
